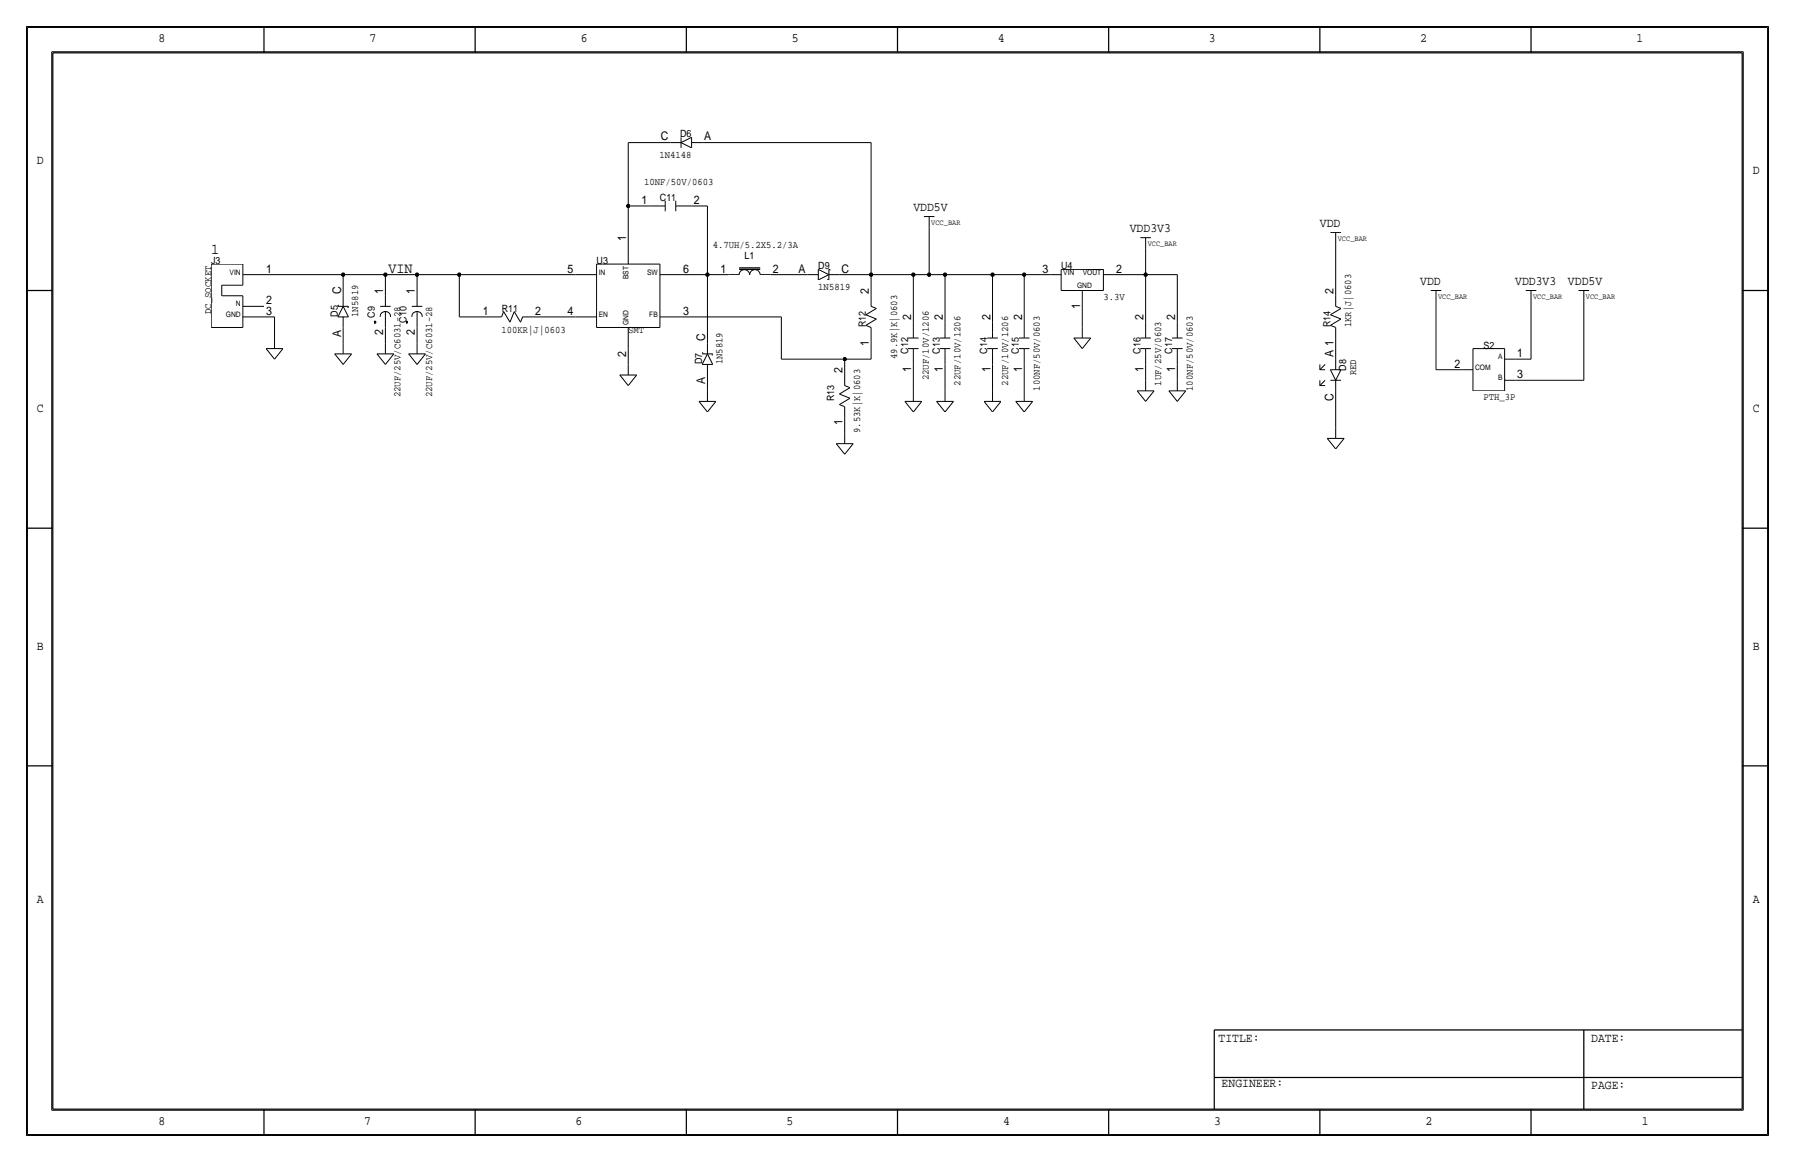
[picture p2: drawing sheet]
<svg xmlns="http://www.w3.org/2000/svg" width="432mm" height="279mm" viewBox="0 0 432 279" stroke-linecap="round" stroke-linejoin="round" font-family="sans-serif">
<g fill="none" stroke="#000" stroke-width=".24">
<path d="M6.6 6.6h418.6zM6.6 6.6v266.2zM12.4 12.4v254.6zM12.4 12.4h407zM419.4 12.4v254.6zM425.2 6.6v266.2zM151.1 34.3v15.2zM151.1 34.3h10.2zM161.3 34.3h2.5zM163.8 34.3l2.6 1.3zM163.8 33v2.6zM163.8 34.3l2.6-1.3z"/>
<path d="M166.4 33v2.6zM166.4 34.3h2.5zM168.9 34.3h40.6zM209.5 34.3v31.7zM151.1 49.5h5.1zM151.1 58.4v5.1zM151.1 49.5v8.9zM156.2 49.5h2.5zM158.7 49.5h1.3zM160 49.5v1.3zM160 48.3v1.2zM162.6 49.5v1.3z"/>
<path d="M162.6 48.3v1.2zM162.6 49.5h1.2zM163.8 49.5h2.6zM166.4 49.5h3.8zM170.2 49.5v16.5zM222.2 52.1h2.6zM223.5 54.6v11.4zM223.5 52.1v2.5zM274.3 57.2h2.6zM275.6 57.2v2.5zM275.6 59.7v6.3zM320 55.9h2.6z"/>
<path d="M321.3 58.4v12.7zM321.3 55.9v2.5zM50.8 78.7h7.6zM50.8 63.5v15.2zM50.8 63.5h7.6zM53.3 71.1h5.1zM53.3 68.6v2.5zM53.3 68.6h5.1zM58.4 76.2h5.1zM58.4 73.7h5.1zM58.4 66h5.1zM58.4 71.1v7.6z"/>
<path d="M58.4 63.5v2.5zM58.4 66v2.6zM63.5 76.2h2.5zM63.5 66h19zM66 76.2v5.1zM81.3 73.4h.2zM81.3 73.4v.3zM81.3 73.7h1.2zM81.3 76.2h2.5zM82.5 66h10.2zM82.5 71.1v2.6zM82.5 76.2v2.5z"/>
<path d="M82.5 73.7h1.3zM82.5 73.7l1.3 2.5zM82.5 73.7l-1.2 2.5zM82.5 66v5.1zM82.5 78.7v3.9zM83.6 73.9h.2zM83.8 73.7v.2zM91.4 73.7h2.6zM91.4 76.2a1.25 1.25 0 0 1 1.3-1.3 1.25 1.25 0 0 1 1.2 1.3M92.7 66h7.6zM92.7 66v5.1zM92.7 78.7v3.9z"/>
<path d="M92.7 76.2v2.5zM92.7 71.1v2.6zM92.7 74.9v1.3zM99.1 73.7h2.5zM99.1 76.2a1.25 1.25 0 0 1 1.2-1.3 1.25 1.25 0 0 1 1.2 1.3M100.3 76.2v2.5zM100.3 71.1v2.6zM100.3 74.9v1.3zM100.3 66h10.2zM100.3 66v5.1zM100.3 78.7v3.9zM110.5 76.2h7.6z"/>
<path d="M110.5 66v10.2zM110.5 66h27.9zM118.1 76.2h2.5zM121.2 74.9l1.5 2.6zM121.2 74.9l-.6 1.3zM123.7 74.9l-1 2.6zM123.7 74.9l1.5 2.6zM125.7 76.2h2.6zM125.7 76.2l-.5 1.3zM125.7 76.2h.1M128.3 76.2h10.1zM138.4 66h5.1z"/>
<path d="M138.4 76.2h5.1zM143.5 63.5h15.2zM143.5 63.5v15.2zM143.5 78.7h15.2zM151.1 78.7v5.1zM158.7 63.5v15.2zM158.7 66h5.1zM158.7 76.2h5.1zM163.8 66h6.4zM163.8 76.2h24.2zM170.2 66v16.5zM170.2 66h5.1z"/>
<path d="M175.3 66h2.5zM177.8 66.1a1.24 1.24 0 0 1 1.2-1.3 1.24 1.24 0 0 1 1.3 1.3M180.3 66.1a1.24 1.24 0 0 1 1.3-1.3 1.24 1.24 0 0 1 1.2 1.3M182.9 66h2.5zM185.4 66h8.9zM188 76.2v10.2zM194.3 66h2.5zM196.8 67.3l2.6-1.3zM196.8 64.8l2.6 1.2zM196.8 64.8v2.5zM199.1 67.3h.3zM199.1 67.1v.2z"/>
<path d="M199.4 64.8h.2zM199.4 66v1.3zM199.4 64.8v1.2zM199.4 66h2.5zM199.6 64.8v.2zM201.9 66h7.7zM208.3 78.2l2.5-1.5zM208.3 75.7l2.5 1zM208.3 78.2l1.3 .5zM208.3 75.7l2.5-1.5zM209.5 66h10.2zM209.5 66v5.1z"/>
<path d="M209.6 71.1v2.6zM209.6 78.7v2.6zM209.6 73.7h.1M209.6 73.7l1.2 .5zM219.7 66h3.8zM219.7 66v11.5zM219.7 77.5v2.5zM223.5 66h3.8zM227.3 77.5v2.5zM227.3 66h11.5zM227.3 66v11.5zM238.8 66h7.6z"/>
<path d="M238.8 66v11.5zM238.8 77.5v2.5zM246.4 77.5v2.5zM246.4 66h6.3zM246.4 66v11.5zM252.7 66h2.6zM255.3 64.8v5.1zM255.3 69.9h10.1zM255.3 64.8h10.1zM260.3 78.7v2.6zM260.3 72.4v6.3zM260.4 69.9v2.5z"/>
<path d="M262.9 64.8h2.5zM265.4 64.8v5.1zM265.4 66h2.6zM268 66h7.6zM275.6 77.5v2.5zM275.6 66v11.5zM275.6 66h7.6zM283.2 66v11.5zM283.2 77.5v2.5zM320 78.2l2.6-1.5zM320 75.7l2.6 1zM320 78.2l1.3 .5z"/>
<path d="M320 75.7l2.6-1.5zM321.3 71.1v2.6zM321.3 78.7v2.6zM321.3 73.7h.1M321.3 73.7l1.3 .5zM344.2 69.9h2.5zM345.4 69.9v2.5zM345.4 72.4v16.5zM367 69.9h2.6zM368.3 72.4v14zM368.3 69.9v2.5zM379.7 69.9h2.6z"/>
<path d="M381 72.4v19zM381 69.9v2.5zM64 83.8l2 2.6zM64 83.8h4.1zM66 81.3v2.5zM68.1 83.8l-2.1 2.6zM80.5 85.1l2 2.5zM80.5 85.1h4.1zM82.5 82.6v2.5zM84.6 85.1l-2.1 2.5zM90.7 85.1l2 2.5zM90.7 85.1h4z"/>
<path d="M92.7 82.6v2.5zM94.7 85.1l-2 2.5zM98.3 85.1l2 2.5zM98.3 85.1h4.1zM100.3 82.6v2.5zM102.4 85.1l-2.1 2.5zM149.1 90.2l2 2.5zM149.1 90.2h4.1zM151.1 83.8v3.8zM151.1 87.6v2.6zM153.2 90.2l-2.1 2.5zM168.1 96.5l2.1 2.6z"/>
<path d="M168.1 96.5h4.1zM168.9 84.8h.3zM168.9 84.8v.3zM168.9 85.1h1.3zM168.9 87.6h2.5zM170.2 82.5v2.6zM170.2 87.6v2.6zM170.2 85.1h1.2zM170.2 85.1l1.2 2.5zM170.2 85.1l-1.3 2.5zM170.2 90.2v3.8zM170.2 94v2.5z"/>
<path d="M171.2 85.3h.2zM171.4 85.1v.2zM172.2 96.5l-2 2.6zM188 86.4h15.2zM201.9 97.3l2.6-1.5zM201.9 94.7l2.6 1.1zM201.9 97.3l1.3 .5zM201.9 94.7l2.6-1.5zM203.2 86.4h6.3zM203.2 86.4v3.8zM203.2 90.2v2.5zM203.2 97.8v2.5z"/>
<path d="M203.2 92.7h.1M203.2 92.7l1.3 .5zM209.5 81.3v5.1zM217.7 96.5l2 2.6zM217.7 96.5h4zM218.4 81.3h1.3zM218.4 83.8h1.3zM219.7 94v2.5zM219.7 87.6v6.4zM219.7 85.1v2.5zM219.7 81.3h1.3zM219.7 80v1.3z"/>
<path d="M219.7 83.8h1.3zM219.7 83.8v1.3zM221.7 96.5l-2 2.6zM225.3 96.5l2 2.6zM225.3 96.5h4.1zM226.1 81.3h1.2zM226.1 83.8h1.2zM227.3 85.1v2.5zM227.3 81.3h1.3zM227.3 80v1.3zM227.3 83.8h1.3zM227.3 83.8v1.3z"/>
<path d="M227.3 94v2.5zM227.3 87.6v6.4zM229.4 96.5l-2.1 2.6zM236.7 96.5l2.1 2.6zM236.7 96.5h4.1zM237.5 81.3h1.3zM237.5 83.8h1.3zM238.8 94v2.5zM238.8 87.6v6.4zM238.8 85.1v2.5zM238.8 81.3h1.2zM238.8 80v1.3z"/>
<path d="M238.8 83.8h1.2zM238.8 83.8v1.3zM240.8 96.5l-2 2.6zM244.3 96.5l2.1 2.6zM244.3 96.5h4.1zM245.1 81.3h1.3zM245.1 83.8h1.3zM246.4 85.1v2.5zM246.4 81.3h1.2zM246.4 80v1.3zM246.4 83.8h1.2zM246.4 83.8v1.3z"/>
<path d="M246.4 94v2.5zM246.4 87.6v6.4zM248.4 96.5l-2 2.6zM258.3 81.3l2 2.5zM258.3 81.3h4.1zM262.4 81.3l-2.1 2.5zM273.6 94l2 2.5zM273.6 94h4zM274.3 81.3h1.3zM274.3 83.8h1.3zM275.6 85.1v2.5zM275.6 81.3h1.3z"/>
<path d="M275.6 80v1.3zM275.6 83.8h1.3zM275.6 83.8v1.3zM275.6 91.4v2.6zM275.6 87.6v3.8zM277.6 94l-2 2.5zM281.2 94l2 2.5zM281.2 94h4zM281.9 81.3h1.3zM281.9 83.8h1.3zM283.2 91.4v2.6zM283.2 87.6v3.8z"/>
<path d="M283.2 85.1v2.5zM283.2 81.3h1.3zM283.2 80v1.3zM283.2 83.8h1.3zM283.2 83.8v1.3zM285.2 94l-2 2.5zM317.5 92.7h1.3zM317.5 91.4v1.3zM317.5 88.9h1.3zM317.5 87.6v1.3zM318.8 91.4l-1.3 1.3zM318.8 87.6l-1.3 1.3z"/>
<path d="M320 91.4h2.6zM320 88.9l1.3 2.5zM320 88.9h2.6zM321.3 81.3v5.1zM321.3 94v8.9zM321.3 91.4v2.6zM321.3 86.4v2.5zM322.6 88.9l-1.3 2.5zM345.4 88.9h6.4zM351.8 88.9h2.5zM354.3 83.8h7.7zM354.3 94h7.7z"/>
<path d="M354.3 83.8v10.2zM362 83.8v10.2zM362 91.4h2.5zM362 86.4h2.5zM364.5 86.4h3.8zM364.5 91.4h16.5zM201.2 106.7l2 2.5zM201.2 106.7h4zM203.2 104.1v2.6zM203.2 100.3v3.8zM205.2 106.7l-2 2.5zM319.3 105.4l2 2.5z"/>
<path d="M319.3 105.4h4zM321.3 102.9v2.5zM323.3 105.4l-2 2.5zM6.6 272.8h418.6zM12.4 267h407z"/>
</g>
<g fill="#000" stroke="#000" stroke-width=".24">
<path d="M90.2 77.2l.2 .3-.2 .2zM97.8 77.2l.2 .3-.2 .2z"/>
<circle cx="151.1" cy="49.5" r=".41"/>
<circle cx="82.5" cy="66" r=".41"/>
<circle cx="92.7" cy="66" r=".41"/>
<circle cx="100.3" cy="66" r=".41"/>
<circle cx="110.5" cy="66" r=".41"/>
<circle cx="170.2" cy="66" r=".41"/>
<circle cx="209.5" cy="66" r=".41"/>
<circle cx="219.7" cy="66" r=".41"/>
<circle cx="223.5" cy="66" r=".41"/>
<circle cx="227.3" cy="66" r=".41"/>
<circle cx="238.8" cy="66" r=".41"/>
<circle cx="246.4" cy="66" r=".41"/>
<circle cx="275.6" cy="66" r=".41"/>
<circle cx="203.2" cy="86.4" r=".41"/>
</g>
<g fill="none" stroke="#000" stroke-width=".3">
<path d="M6.3 6.3h419.1zM6.3 6.3v266.7zM12.7 12.7h406.4zM12.7 12.7v254zM63.5 6.3v6.4zM114.3 6.3v6.4zM165.1 6.3v6.4zM215.9 6.3v6.4zM266.7 6.3v6.4zM317.5 6.3v6.4zM368.3 6.3v6.4zM419.1 12.7v254z"/>
<path d="M425.4 6.3v266.7zM6.3 69.8h6.4zM177.8 64.4h5.1zM177.8 64.8h5.1zM419.1 69.8h6.3zM6.3 127h6.4zM419.1 127h6.3zM6.3 184.1h6.4zM419.1 184.1h6.3zM292.1 259.1h127zM292.1 247.6h127zM292.1 247.6v19.1z"/>
<path d="M381 247.6v19.1zM6.4 273h419zM12.7 266.7h406.4zM63.5 266.7v6.3zM114.3 266.7v6.3zM165.1 266.7v6.3zM215.9 266.7v6.3zM266.7 266.7v6.3zM317.5 266.7v6.3zM368.3 266.7v6.3z"/>
</g>
<g font-size="3.6">
<text x="50.8" y="61">1</text>
<text x="93.5" y="65.5">VIN</text>
</g>
<g font-size="3.1">
<text x="38.1" y="10.2">8</text>
<text x="88.9" y="10.2">7</text>
<text x="139.7" y="10.2">6</text>
<text x="190.5" y="10.2">5</text>
<text x="240" y="10.2">4</text>
<text x="290.8" y="10.2">3</text>
<text x="341.6" y="10.2">2</text>
<text x="393.7" y="10.2">1</text>
<text x="8.9" y="39.4">D</text>
<text x="421.6" y="41.9">D</text>
<text x="219.7" y="50.8">VDD5V</text>
<text x="271.8" y="55.9">VDD3V3</text>
<text x="317.5" y="54.6">VDD</text>
<text x="341.6" y="68.6">VDD</text>
<text x="364.5" y="68.6">VDD3V3</text>
<text x="377.2" y="68.6">VDD5V</text>
<text x="8.9" y="99.1">C</text>
<text x="421.6" y="99.1">C</text>
<text x="8.9" y="156.2">B</text>
<text x="421.6" y="156.2">B</text>
<text x="8.9" y="217.2">A</text>
<text x="421.6" y="217.2">A</text>
<text x="293.1" y="250.4">TITLE:</text>
<text x="382.8" y="250.4">DATE:</text>
<text x="293.9" y="261.4">ENGINEER:</text>
<text x="382.8" y="261.9">PAGE:</text>
<text x="38.1" y="270.5">8</text>
<text x="87.6" y="270.5">7</text>
<text x="138.4" y="270.5">6</text>
<text x="189.2" y="270.5">5</text>
<text x="241.3" y="270.5">4</text>
<text x="292.1" y="270.5">3</text>
<text x="342.9" y="270.5">2</text>
<text x="395" y="270.5">1</text>
</g>
<g font-size="2.9">
<text x="158.9" y="33.8">C</text>
<text x="169.4" y="33.8">A</text>
<text x="154.3" y="49">1</text>
<text x="166.9" y="49">2</text>
<text x="150.6" y="57.9" transform="rotate(-90 150.6 57.9)">1</text>
<text x="64" y="65.5">1</text>
<text x="136.5" y="65.5">5</text>
<text x="164.3" y="65.5">6</text>
<text x="173.3" y="65.5">1</text>
<text x="185.9" y="65.5">2</text>
<text x="192.1" y="65.5">A</text>
<text x="202.4" y="65.5">C</text>
<text x="250.8" y="65.5">3</text>
<text x="268.5" y="65.5">2</text>
<text x="82" y="70.6" transform="rotate(-90 82 70.6)">C</text>
<text x="92.2" y="70.6" transform="rotate(-90 92.2 70.6)">1</text>
<text x="99.8" y="70.6" transform="rotate(-90 99.8 70.6)">1</text>
<text x="209" y="70.6" transform="rotate(-90 209 70.6)">2</text>
<text x="320.8" y="70.6" transform="rotate(-90 320.8 70.6)">2</text>
<text x="64" y="73.2">2</text>
<text x="64" y="75.7">3</text>
<text x="116.2" y="75.7">1</text>
<text x="128.8" y="75.7">2</text>
<text x="136.5" y="75.7">4</text>
<text x="164.3" y="75.7">3</text>
<text x="219.2" y="77" transform="rotate(-90 219.2 77)">2</text>
<text x="226.8" y="77" transform="rotate(-90 226.8 77)">2</text>
<text x="238.3" y="77" transform="rotate(-90 238.3 77)">2</text>
<text x="245.9" y="77" transform="rotate(-90 245.9 77)">2</text>
<text x="259.8" y="74.3" transform="rotate(-90 259.8 74.3)">1</text>
<text x="275.1" y="77" transform="rotate(-90 275.1 77)">2</text>
<text x="282.7" y="77" transform="rotate(-90 282.7 77)">2</text>
<text x="82" y="80.9" transform="rotate(-90 82 80.9)">A</text>
<text x="92.2" y="80.7" transform="rotate(-90 92.2 80.7)">2</text>
<text x="99.8" y="80.7" transform="rotate(-90 99.8 80.7)">2</text>
<text x="169.7" y="82" transform="rotate(-90 169.7 82)">C</text>
<text x="209" y="83.2" transform="rotate(-90 209 83.2)">1</text>
<text x="150.6" y="85.7" transform="rotate(-90 150.6 85.7)">2</text>
<text x="202.7" y="89.7" transform="rotate(-90 202.7 89.7)">2</text>
<text x="219.2" y="89.6" transform="rotate(-90 219.2 89.6)">1</text>
<text x="226.8" y="89.6" transform="rotate(-90 226.8 89.6)">1</text>
<text x="238.3" y="89.6" transform="rotate(-90 238.3 89.6)">1</text>
<text x="245.9" y="89.6" transform="rotate(-90 245.9 89.6)">1</text>
<text x="275.1" y="89.6" transform="rotate(-90 275.1 89.6)">1</text>
<text x="282.7" y="89.6" transform="rotate(-90 282.7 89.6)">1</text>
<text x="320.8" y="85.9" transform="rotate(-90 320.8 85.9)">A 1</text>
<text x="349.9" y="88.4">2</text>
<text x="365" y="85.9">1</text>
<text x="169.7" y="92.4" transform="rotate(-90 169.7 92.4)">A</text>
<text x="365" y="90.9">3</text>
<text x="320.8" y="96.3" transform="rotate(-90 320.8 96.3)">C</text>
<text x="202.7" y="102.3" transform="rotate(-90 202.7 102.3)">1</text>
</g>
<g font-size="2.4">
<text x="163.6" y="33">D6</text>
<text x="158.6" y="37.9">1N4148</text>
<text x="154.9" y="44.4">10NF/50V/0603</text>
<text x="158.7" y="48.3">C11</text>
<text x="171.4" y="59.5">4.7UH/5.2X5.2/3A</text>
<text x="50.8" y="63.5">J3</text>
<text x="143.5" y="63.5">U3</text>
<text x="179.1" y="62.2">L1</text>
<text x="196.8" y="64.8">D9</text>
<text x="255.3" y="64.8">U4</text>
<text x="196.8" y="69.6">1N5819</text>
<text x="50.8" y="75.5" transform="rotate(-90 50.8 75.5)">DC_SOCKET</text>
<text x="81.3" y="76.2" transform="rotate(-90 81.3 76.2)">D5</text>
<text x="86.2" y="76.2" transform="rotate(-90 86.2 76.2)">1N5819</text>
<text x="90.2" y="76.4" transform="rotate(-90 90.2 76.4)">C9</text>
<text x="97.8" y="77.6" transform="rotate(-90 97.8 77.6)">C10</text>
<text x="120.7" y="74.9">R11</text>
<text x="265.4" y="72.2">3.3V</text>
<text x="120.6" y="80">100KR|J|0603</text>
<text x="151.1" y="80.2">SMT</text>
<text x="208.3" y="78.7" transform="rotate(-90 208.3 78.7)">R12</text>
<text x="320" y="78.7" transform="rotate(-90 320 78.7)">R14</text>
<text x="325.1" y="78.7" transform="rotate(-90 325.1 78.7)">1KR|J|0603</text>
<text x="356.9" y="83.8">S2</text>
<text x="168.9" y="87.6" transform="rotate(-90 168.9 87.6)">D7</text>
<text x="173.8" y="87.6" transform="rotate(-90 173.8 87.6)">1N5819</text>
<text x="215.8" y="86.4" transform="rotate(-90 215.8 86.4)">49.9K|K|0603</text>
<text x="218.4" y="85.1" transform="rotate(-90 218.4 85.1)">C12</text>
<text x="226.1" y="85.1" transform="rotate(-90 226.1 85.1)">C13</text>
<text x="237.5" y="85.1" transform="rotate(-90 237.5 85.1)">C14</text>
<text x="245.1" y="85.1" transform="rotate(-90 245.1 85.1)">C15</text>
<text x="274.3" y="85.1" transform="rotate(-90 274.3 85.1)">C16</text>
<text x="281.9" y="85.1" transform="rotate(-90 281.9 85.1)">C17</text>
<text x="323.8" y="89.1" transform="rotate(-90 323.8 89.1)">D8</text>
<text x="96.4" y="95.5" transform="rotate(-90 96.4 95.5)">22UF/25V/C6031-28</text>
<text x="104" y="95.5" transform="rotate(-90 104 95.5)">22UF/25V/C6031-28</text>
<text x="223.5" y="91.4" transform="rotate(-90 223.5 91.4)">22UF/10V/1206</text>
<text x="231.1" y="92.7" transform="rotate(-90 231.1 92.7)">22UF/10V/1206</text>
<text x="242.5" y="92.7" transform="rotate(-90 242.5 92.7)">22UF/10V/1206</text>
<text x="250.1" y="94" transform="rotate(-90 250.1 94)">100NF/50V/0603</text>
<text x="279.3" y="92.7" transform="rotate(-90 279.3 92.7)">1UF/25V/0603</text>
<text x="287" y="94" transform="rotate(-90 287 94)">100NF/50V/0603</text>
<text x="326.2" y="90.2" transform="rotate(-90 326.2 90.2)">RED</text>
<text x="200.7" y="96.5" transform="rotate(-90 200.7 96.5)">R13</text>
<text x="356.9" y="96.1">PTH_3P</text>
<text x="207" y="104.1" transform="rotate(-90 207 104.1)">9.53K|K|0603</text>
</g>
<g font-size="1.9">
<text x="224" y="54.1">VCC_BAR</text>
<text x="276.1" y="59.2">VCC_BAR</text>
<text x="321.8" y="57.9">VCC_BAR</text>
<text x="345.9" y="71.9">VCC_BAR</text>
<text x="368.8" y="71.9">VCC_BAR</text>
<text x="381.5" y="71.9">VCC_BAR</text>
</g>
<g font-size="1.8">
<text x="55.2" y="66">VIN</text>
<text x="144" y="66.1">IN</text>
<text x="151.2" y="67.1" transform="rotate(-90 151.2 67.1)">BST</text>
<text x="155.6" y="66.1">SW</text>
<text x="255.8" y="66">VIN</text>
<text x="259.1" y="69.3">GND</text>
<text x="260.5" y="66.1">VOUT</text>
<text x="54.3" y="76.2">GND</text>
<text x="56.8" y="73.7">N</text>
<text x="144" y="76.2">EN</text>
<text x="156.2" y="76.2">FB</text>
<text x="151.2" y="78.2" transform="rotate(-90 151.2 78.2)">GND</text>
<text x="354.8" y="88.8">COM</text>
<text x="360.4" y="86.4">A</text>
<text x="360.4" y="91.4">B</text>
</g>
</svg>
